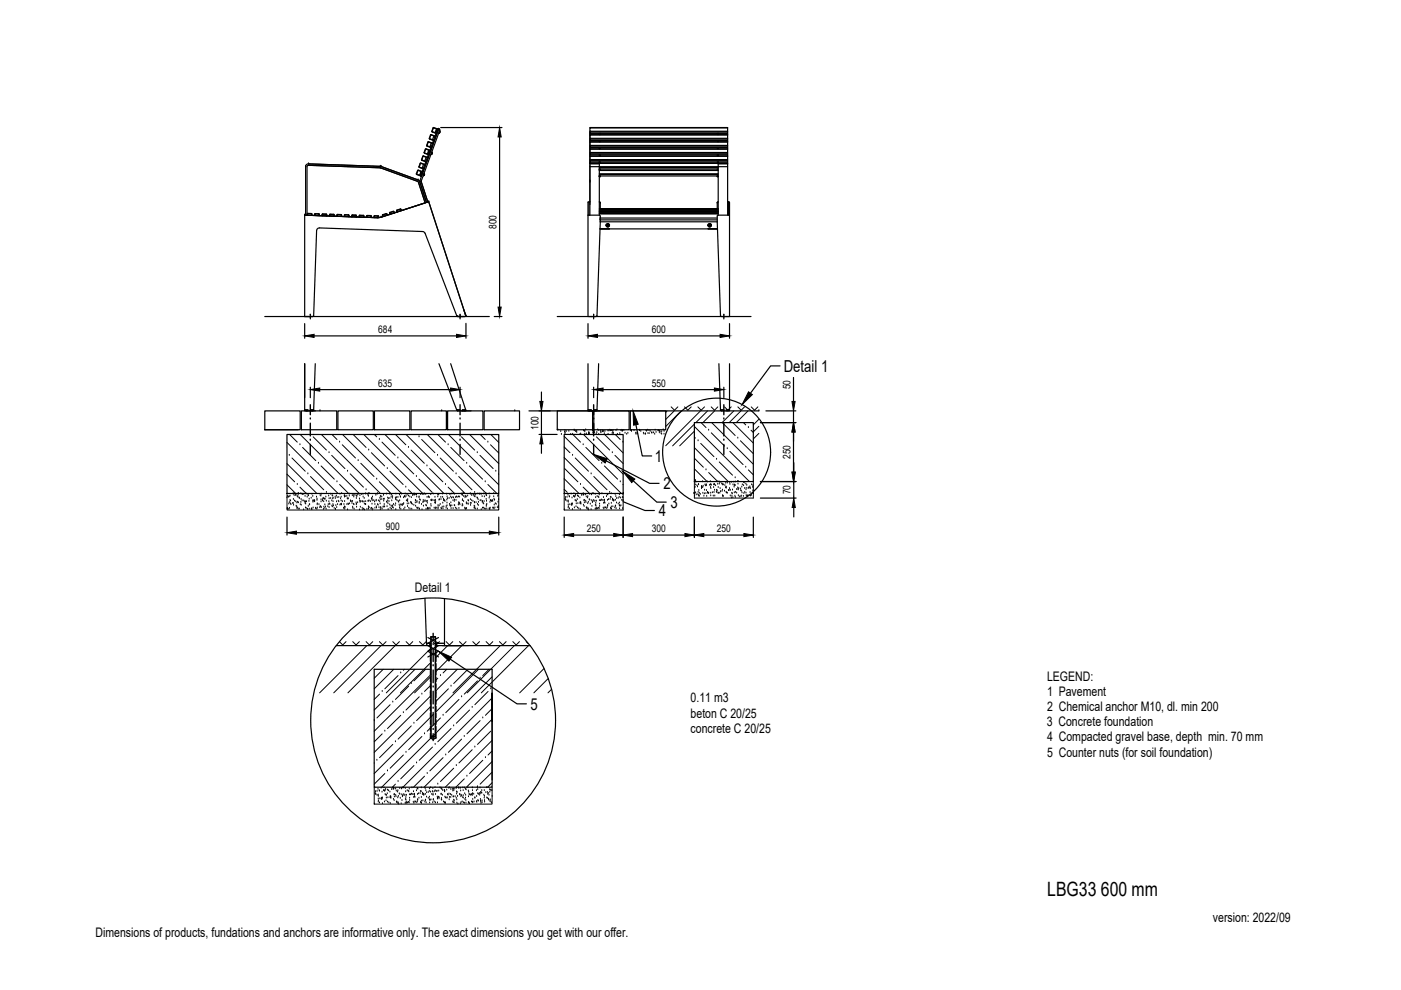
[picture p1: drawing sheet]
<svg xmlns="http://www.w3.org/2000/svg" width="297mm" height="210mm" viewBox="0 0 297 210" stroke-linecap="round" stroke-linejoin="round" font-family="sans-serif">
<!-- layer: 0 -->
<g fill="none" stroke="#000" stroke-width=".25">
<path d="M64.8 35.3v10.3h-.2M64.8 35.3h.1M65.4 34.7l-.4 .2-.2 .4M65.4 34.7h.1M65.4 34.7l15.2 .6M80.6 35.3h.2M80.6 35.3h.1M80.7 35.6l7.9 2.9 1.5 4.5M80.7 35.6l-15.5-.5-.1 10.5 .2-.4 .8 .1v.4M80.8 35.3h.1M80.8 35.3l7.8 2.9M88.6 38.2l.4 .3 1.4 4.4"/>
<path d="M88.6 38.2h.1M88.7 36.1l-.4 .8 .9 .4M88.7 36.1l.8 .3M88.9 35.4l.8 .3M89.1 34.6l-.3 .8 .9 .3M89.2 37.2v.1M89.2 36.9h.1M89.2 36.9l.1 .1M89.2 34.6h-.1M89.2 34.6l.8 .3M89.3 38.5h.1M89.3 38.5l1.4 4.3"/>
<path d="M89.3 36.7h.1M89.3 36.7l-.1 .2M89.4 34l.9 .2M89.5 36.4h-.2l-.3 .8h.2M89.5 36.4l-.9-.3-.3 .8 .9 .3M89.8 33.1l-.4 .8 .9 .3M89.8 33.1l.8 .3-.9-.3-.3 .7v.2M89.9 36.8h.1M89.9 37.2h.1M89.9 36.8l.1 .1M89.9 36.8l-.1 .5 .1-.1M90 32.4l.8 .3"/>
<path d="M90 36.9h.1M90 36.9l-.1 .3 .1-.3M90 34.9l-.8-.3-.3 .8M90 34.9h-.2l-.3 .7 .2 .1M90.2 31.7l-.2 .7M90.2 31.7l.9 .2M90.3 33.4l-.2 .7 .2 .1M90.7 30.1l-.2 .8 .9 .4-.8-.4M90.7 30.1l.2-.1 .8 .4M90.9 32.4h.1M90.9 32.2v.2M90.9 32.2h.1"/>
<path d="M91 32.2l-.1 .2M91 32.2h.1M91 32.2h-.1M91.1 31.9l-.9-.3-.3 .7 .1 .2 .8 .2M91.1 31.9l-.2-.1-.3 .8 .2 .1M91.3 28.6l.9 .3M91.3 28.7l-.2 .7 .8 .3M91.4 32.7v.1M91.5 32.3h.1M91.6 32.7l-.2 .1M91.6 32.7h.1M91.6 32.7v-.3v.3"/>
<path d="M91.6 32.3v.1M91.6 32.3l-.2 .5M91.6 32.4h.1M91.7 30.4l-.9-.3-.2 .8M91.7 30.4l-.3-.1-.2 .8M91.9 27.1l-.3 .8 .9 .3M91.9 27.1h.1M92 27.1l.8 .3M92.2 28.9l-.2-.1-.3 .8 .2 .1M92.2 28.9l-.8-.4-.1 .1-.3 .8 .9 .3M92.5 27.9h.1M92.6 27.7l-.1 .2"/>
<path d="M92.6 27.7h.1M92.6 27.6l-.1 .3M92.6 27.6l.1 .1M92.6 27.6v.1M92.8 27.4l-.3-.1-.2 .8 .2 .1M92.8 27.4l.2 .1-4 11.1M92.8 27.4l-3.6 9.9M92.8 27.4l-.8-.4-.2 .1-.2 .8 .9 .3M92.8 27.4h.2M92.8 27.4h.1M93 27.4h.1M93 27.4l-3.6 10-.2-.1"/>
<path d="M93 27.4l.2 .1M93 28.2v.1M93.2 27.5v.1M93.2 27.5h-.2l.2 .1M93.2 27.5h.1M93.2 27.7l-.2 .6M93.2 28.2h-.2M93.2 28.2h.1M93.2 28.2l.1-.3-.1 .3M93.2 27.7l.1 .2M93.2 27.6l-3.9 10.9M93.3 27.9h.1"/>
<path d="M93.4 27h13M105.9 29v36.1M125.1 38.6h.1M125.1 38.3h.1M125.1 34.7h2v.6h-2zM125.1 34.6h29.2zM125.1 27.1l29.2-.1v.8h-29.2v-.7h29.2M125.1 27.8v6.9M125.1 35v10.6M127.1 37.3h.1M127.1 37.3h25.2h-.2v.1M127.1 37.3h.2v.1"/>
<path d="M127.1 37.4h.1M127.1 28.3v.2M127.1 29.8v.2M127.1 31.3v.3M127.1 32.8v.3M127.1 34.3v.3M127.1 37.4h.2M127.1 37h25.2M127.1 36.8h25.2M127.1 36.1h25.2M127.1 35.8h25.2M127.1 35.5h25.2"/>
<path d="M127.3 37.4h.1M127.3 28.3v.2M127.3 29.8v.2M127.3 31.3v.3M127.3 32.8v.3M127.3 34.3v.3M127.3 35.8v.3M152.1 37.4h.1M152.1 28.3v.2M152.1 29.8v.2M152.1 31.3v.3M152.1 32.8v.3"/>
<path d="M152.1 34.3v.3M152.1 35.8v.3M152.1 37.4h.2M152.3 34.7h2v.6h-2zM152.3 28.3v.2M152.3 29.8v.2M152.3 31.3v.3M152.3 32.8v.3M152.3 34.3v.3M154.3 33.8v.5h-29.2v-.3h29.2M154.3 33.1v.7h-29.2v-.7h29.2M154.3 33.1h-29.2"/>
<path d="M154.3 32.3v.5h-29.2v-.3h29.2M154.3 31.6v.7h-29.2v-.7h29.2M154.3 31.6h-29.2M154.3 30.8v.5h-29.2v-.3h29.2M154.3 30v.8h-29.2v-.7h29.2M154.3 30l-29.2 .1M154.3 29.3v.5h-29.2v-.3h29.2M154.3 28.5v.8h-29.2v-.7h29.2M154.3 28.5l-29.2 .1M154.3 27.8v.5h-29.2v-.3h29.2M154.3 28.3v.2M154.3 29.8v.2"/>
<path d="M154.3 31.3v.3M154.3 32.8v.3M154.3 34.3v.3M154.3 34.6v.1M154.3 35.3v10.3M64.6 45.6h.1M64.6 45.6v21.5M64.8 45.6h-.1l15.4 .6M65.2 45.6l.1-.3h.7l.1 .4M66.8 45.7v-.3h.8v.3M66.8 45.3l-.1 .4M66.8 45.3l.9 .1v.3"/>
<path d="M68.3 45.7v-.3h.9l.1 .4M68.4 45.7v-.3h.8v.4M70 45.4l-.2 .4M70 45.4h.7M70.7 45.5l.1 .1M70.7 45.4l.2 .2M70.7 45.5h-.8v.3h.9v-.2M70.9 45.6v.2l.5 .1 .2-.4 .8 .1M72.3 45.6h.1M72.3 45.6l-.7-.1-.1 .4M72.4 45.6l-.1 .3M72.4 45.6v.3"/>
<path d="M73 45.9l.1-.4h.8l.1 .4M73.1 45.9v-.3h.8v.3M74.7 45.7v.3M74.7 45.6l-.1 .4M74.7 45.6h.8l.1 .4M75.5 45.7h.1M75.5 45.7h-.8M75.5 45.7v.3M76.1 46l.2-.4 .8 .1v.4M76.2 46v-.3h.8l.1 .4M77.8 46.1v-.3h.8v.3M79.4 45.9v.2l.7 .1"/>
<path d="M79.4 45.8v.1M79.4 45.7l-.1 .4h-.6l-.1-.4h-.8l-.1 .4M79.4 45.8l.8 .1M79.4 45.7l.8 .1 .1 .4 .1-.1M80.1 46.2h.1M80.2 45.9v.2h-.1M80.8 46l-.7 .1M80.8 46.1h.1M81.1 45.7l.1 .2-.4 .2M81.2 45.6l.7-.2 .1 .2-.8 .3zM83.4 44.9h.1M83.4 44.9l-.7 .3"/>
<path d="M83.5 44.9l.1 .3-.9 .2v-.2M85.1 44.7l-.2-.3-.7 .2v.3M85.1 44.6l-.2-.3-.8 .3 .1 .4-.6 .1-.2-.3-.8 .3 .1 .3-.6 .2-.2-.3-.8 .4M90.1 49.5l-.5-.4-21.8-.8a.6 .6 0 0 0-.7 .6l-.6 18M90.1 49.5l6.8 17.5 .1 .1M90.9 42.8l7.8 24.3M90.9 42.8h.1M90.9 42.8l-10.1 3.3M90.9 42.8l7.9 24.3M125.1 42.8l-.2 .1v2.7M125.1 42.8l-.4 .1v24.2M127.1 45.6l.2 .2v1.3l-.7 19.8"/>
<path d="M127.1 42.8l.2 .2M127.1 44.3h25.2h-25.2M127.1 44.8h25.2h-25.2M127.1 45.6h-2.4M127.1 45.6v-10.3h25.2v10.3M127.1 45.4h25.2M127.1 45.2h25.2M127.1 44.7h25.2M127.1 44.5h25.2M127.1 45h25.2M127.3 46.2h.1M127.3 46.5v.5h24.8"/>
<path d="M127.3 46.5h.1M127.3 46.6h.1M127.3 46.2h24.8M127.3 43v1.3M127.3 46.6h24.8M128.5 47.8a.35 .35 0 0 0 .4 .3 .35 .35 0 0 0 .3-.3M128.5 47.8h.1M128.7 47.8l.2 .1 .1-.1M128.7 47.8h.1M128.8 47.6l-.1 .2M128.8 47.6h.1M128.8 47.9h.1"/>
<path d="M128.9 47.6l.1 .2M128.9 47.6h.1M128.9 47.9h.1M129 47.8h.1M129.2 47.8h.1M129.2 48.5h-2h24.9h-2M150.1 47.8a.35 .35 0 0 0 .4 .3 .35 .35 0 0 0 .3-.3M150.1 47.8h.1M150.3 47.8l.2 .1 .1-.1M150.3 47.8h.1M150.4 47.6l-.1 .2M150.4 47.6h.1"/>
<path d="M150.4 47.9h.1M150.5 47.6l.1 .2M150.5 47.6h.1M150.5 47.9h.1M150.6 47.8h.1M150.8 47.8h.1M152.1 43v1.3M152.3 45.6l-.2 .2v1.3l.7 19.8M152.3 42.8l-.2 .2M152.3 45.6h2.4M154.3 42.8l.2 .1v2.7M154.3 42.8l.4 .1v24.2"/>
<path d="M56.1 67.1h47.6M64.6 68.6v3.1M65.3 67.1h.4M65.8 66.9h.1M65.8 67.3h.1M65.8 66.6v.2M65.8 67v.3M65.8 67.4v.2M66.5 66.9l-.2 .2h-1.5M66.6 71.2h30.2M66.8 77.1l-.3 9.8M93.1 77.1l3.8 9.9 .1 .1"/>
<path d="M95.6 77.1l3.2 10h-.4M97 67.1h.1M97.5 66.9h.1M97.5 67.3h.1M97.5 66.6v.2M97.5 67v.3M97.5 67.4v.2M97.6 67.1h.1M98.3 65.6l.4 1.3M98.7 66.8h.1M98.7 66.8l.1 .3M98.8 67.1h-1.8"/>
<path d="M98.8 67.1h.1M98.8 68.6v3.1M104.8 67.1h1.6M118.1 67.1h41.1M124.7 77.1v10h.3M124.7 68.6v3.1M125.4 67.1h.4M125.9 66.9h.1M125.9 67.3h.1M125.9 66.6v.2M125.9 67v.3M125.9 67.4v.2"/>
<path d="M126.6 66.9l-.2 .2M126.7 71.2h26M126.9 77.1l-.3 9.8-.2 .2M152.4 77.1l.4 9.8 .2 .2M152.8 66.9l.2 .2M153.5 66.9h.1M153.5 67.3h.1M153.5 66.6v.2M153.5 67v.3M153.5 67.4v.2M153.5 67.1h.4M154.7 77.1v10h-.4"/>
<path d="M154.7 68.6v3.1M165.4 77.6h-2l-4.3 5.8M56.1 87.1h7.5v4h-7.5zM56.1 91.1h7.1M60.8 92.1h44.9v12.5h-44.8zM63.9 87.1h7.5v4h-7.5zM64.6 84.3v-7.2v10h.3M64.6 86.9h.7M64.9 87.1h2M65.8 86.9h.7M65.8 82.1v2.2M66.5 86.9l-.2 .2"/>
<path d="M67.8 82.6h27.7M67.8 87.1h.1M71.6 87.1h7.5v4h-7.5zM79.4 87.1h7.5v4h-7.5zM87.2 87.1h7.4v4h-7.4zM93.6 87.1h.1M94.9 87.1h7.5v4h-7.5zM96.8 86.9h.7M97 87.1h.1M97 87.1h.6M97.5 82.1v2.2M97.8 87.1h2.1"/>
<path d="M98 86.9h.7M102.6 87.1h7.5v4h-7.5zM109.1 87.1h.1M112.1 87.1h48.8M114.3 92.1h3.8M114.8 83.1v2M114.8 87.1v5M114.8 94.1v2M118.1 87.1h7.5v4h-7.5zM119.6 92.1h12.5v12.5h-12.5zM124.7 86.9h.7M125.4 87.1h.4"/>
<path d="M125.9 82.1v2.2M125.9 86.9h.7M125.9 87.1h7.5v4h-7.5zM127.9 82.6h23.6M128.5 97.7l9.2 4.8h2M133.6 87.1h7.5v4h-7.5zM134.8 90.1l1.4 6.6h2M147.2 89.6h12.5v12.5h-12.5zM152.8 86.9h.7M153.5 82.1v2.2M154 86.9h.7M160.9 87.1h.1"/>
<path d="M161.2 89.6h7.5M162.4 87.1h6.3M168.2 80v5.1M168.2 87.1v2.5M168.2 91.6v8.5M168.3 98.1v2M60.9 109.6v3.8M62.9 112.9h40.8M63.2 104.6h.1M98.2 104.6h.1M105.7 109.6v3.8M119.6 109.6v4.3"/>
<path d="M121.6 113.4h8.5M132.1 106.4l4.6 1.8h2M132.1 109.6v4.3M132.2 104.6h.1M134.1 113.4h11.1M134.3 101.9l5 4.6h2M147.2 104.6h.1M147.2 109.6v4.3M149.2 113.4h8.5M159.7 104.6h.1M159.7 109.6v4.3M161.2 102.1h7.6"/>
<path d="M161.2 105.6h7.6M168.3 102.1v3.5M168.3 107.6v2M71.3 136.9h20M90.1 126.9l.3 9.6 .4 .4M90.4 136.4h.9M90.7 136.9l2.3 1.2-2.3 1.2M90.7 135.2l2.3 1.2M91.1 136.4v.5M91.2 136.9v.5M91.2 137.9v.9M91.2 139.3v.9"/>
<path d="M91.3 136.9h.1M91.3 135.1h1M91.3 135.1v21M92.3 136.9h.1M92.3 135.1v21M92.3 136.9h20.1M92.3 136.4h1.9M92.4 136.9v.5M92.4 137.9v.9M92.4 139.3v.9M92.5 136.4v.5M93 136.9l-2.3 1.2 2.3 1.2"/>
<path d="M93 135.2l-2.3 1.2M94.2 126.9v10M95.5 139.8l14.1 9.4h2M91.2 156.5l.6 .3 .6-.3M91.2 140.7v1M91.2 142.1v1M91.2 143.6v.9M91.2 145v.9M91.2 146.4v1.5M91.2 148.3v1M91.2 149.8v.9M91.2 151.2v.9"/>
<path d="M91.2 152.6v1M91.2 154.1v.9M91.2 155.5v1M91.2 156.5h1.2M91.3 156.1h1M91.3 141.9h-12v25h25v-25h-12M92.4 140.7v1M92.4 142.1v1M92.4 143.6v.9M92.4 145v.9M92.4 146.4v1.5M92.4 148.3v1"/>
<path d="M92.4 149.8v.9M92.4 151.2v.9M92.4 152.6v1M92.4 154.1v.9M92.4 155.5v1M104.3 153v-6v18.4"/>
<circle cx="128.9" cy="47.8" r=".16"/>
<circle cx="128.9" cy="47.8" r=".15"/>
<circle cx="128.9" cy="47.8" r=".35"/>
<circle cx="150.5" cy="47.8" r=".16"/>
<circle cx="150.5" cy="47.8" r=".15"/>
<circle cx="150.5" cy="47.8" r=".35"/>
<circle cx="151.9" cy="95.9" r="11.4"/>
<circle cx="91.8" cy="152.7" r="26"/>
</g>
<!-- layer: SRAFY -->
<g fill="none" stroke="#000" stroke-width=".21">
<path d="M60.8 98.3l6.4 6.3M60.8 93.8l10.9 10.8M61.3 96.5h.1M61.4 92.1l1.6 1.6M61.9 97.1l2.8 2.8M63.6 94.3h.1M63.6 92.1l12.6 12.5M64.2 94.9l2.8 2.8M66.4 92.6l2.8 2.8M67.5 98.2h.1M68.1 98.8l2.8 2.8M68.1 92.1l12.6 12.5"/>
<path d="M69.8 96h.1M70.3 96.5l2.8 2.8M70.4 92.1l1 1.1M72 93.7h.1M72.6 94.3l2.8 2.8M72.6 92.1l12.5 12.5M73.7 99.9h.1M74.9 92.1l2.7 2.8M75.9 97.7h.1M76.5 98.2l2.8 2.8M77.1 92.1l12.5 12.5M78.2 95.4h.1"/>
<path d="M78.7 96l2.9 2.8M79.4 92.1l.5 .5M80.4 93.2h.1M81 93.7l2.8 2.8M81.6 92.1l12.5 12.5M82.1 99.3h.1M82.7 99.9l2.8 2.8M83.9 92.1l2.1 2.2M84.4 97.1h.1M84.9 97.7l2.8 2.8M86.1 92.1l12.5 12.5M86.6 94.9h.1"/>
<path d="M87.2 95.4l2.8 2.8M88.8 92.6h.1M89.4 93.2l2.8 2.8M90.5 98.8h.1M90.6 92.1l12.5 12.5M91.1 99.3l2.8 2.9M92.8 96.5h.1M92.8 92.1l1.7 1.6M93.3 97.1l2.8 2.8M95 94.3h.1M95.1 92.1l10.6 10.7M95.6 94.9l2.8 2.8"/>
<path d="M97.8 92.6l2.8 2.8M99 98.2h.1M99.5 98.8l2.8 2.8M99.6 92.1l6.1 6.2M101.2 96h.1M101.8 96.5l2.8 2.8M101.8 92.1l1.1 1.1M103.4 93.7h.1M104 94.3l1.7 1.7M104.1 92.1l1.6 1.7M105.1 99.9h.1M118.3 91.1h.1"/>
<path d="M118.9 91.5h.1M119 92.1h.1M119.6 97l7.6 7.6M119.6 92.5l12.1 12.1M119.6 94.8l1.2 1.2M119.7 91.6h.1M119.7 99.3l2.8 2.9M119.8 92.1h.1M119.8 91.3h.1M119.8 91.7h.1M120 91.5h.1M120.6 91.4h.1"/>
<path d="M121 92.1h.1M121.4 96.5h.1M121.4 92.1h.1M121.5 92.1l1.6 1.6M121.7 91.2h.1M121.8 91.3h.1M122 97.1l2.8 2.8M122 91.5h.1M122.3 91.4h.1M122.3 91.7h.1M123 92.1h.1M123.1 92h.1"/>
<path d="M123.6 94.3h.1M123.7 92.1l8.4 8.4M123.7 91.3h.1M123.9 91.4h.1M124 92h.1M124 91.5h.1M124.2 91.1h.1M124.2 94.9l2.8 2.8M124.3 92h.1M124.8 92h.1M124.8 91.7h.1M124.8 91.9h.1"/>
<path d="M124.9 91.8h.1M125 92.1h.1M125.6 91.4h.1M125.7 91.8h.1M125.7 91.3h.1M126 91.5h.1M126 91.8h.1M126.4 92h.1M126.5 92.6l2.8 2.8M126.5 91.7h.1M126.7 91.2h.1M126.8 91.3h.1"/>
<path d="M126.9 92.1h.1M127.3 91.3h.1M127.4 91.6h.1M127.4 91.8h.1M127.6 98.2h.1M127.7 91.3h.1M127.7 91.5h.1M128 91.5h.1M128.1 91.9h.1M128.1 98.8l2.8 2.8M128.2 92.1l3.9 3.9M128.3 91.5h.1"/>
<path d="M128.9 91.4h.1M128.9 92.1h.1M129.1 91.4h.1M129.3 91.2h.1M129.4 91.3h.1M129.7 91.3h.1M129.8 91.9h.1M129.8 96h.1M129.9 91.5h.1M129.9 91.8h.1M130 91.3h.1M130.1 91.9h.1"/>
<path d="M130.4 96.5l1.7 1.8M130.5 92.1l1 1.1M130.6 91.3h.1M130.8 91.1h.1M130.9 92.1h.1M131.4 91.9h.1M131.6 91.3h.1M131.8 91.2h.1M131.9 91.5h.1M132 91.3h.1M132.1 93.7h.1M132.3 91.3h.1"/>
<path d="M132.5 91.8h.1M132.9 92.1h.1M133.1 91.9h.1M133.6 91.3h.1M133.9 91.3h.1M133.9 91.5h.1M134.4 91.3h.1M134.8 91.8h.1M134.8 92.1h.1M135.1 91.9h.1M135.2 92h.1M135.6 91.2h.1"/>
<path d="M135.6 91.3h.1M135.9 91.5h.1M136.4 91.9h.1M136.5 92h.1M136.8 92.1h.1M136.9 92h.1M137 91.3h.1M137.1 91.4h.1M137.3 91.2h.1M137.4 91.9h.1M137.6 91.3h.1M137.6 91.9h.1"/>
<path d="M137.8 91.5h.1M138.1 91.8h.1M138.2 91.8h.1M138.6 91.8h.1M138.8 92.1h.1M138.9 91.2h.1M139.1 91.7h.1M139.5 91.3h.1M139.5 91.4h.1M139.8 91.8h.1M139.8 91.5h.1M140 91.6h.1"/>
<path d="M140.2 92h.1M140.3 91.5h.1M140.3 92.1h.1M140.6 91.1h.1M140.8 92.1h.1M140.8 91.5h.1M141.4 87.2l-.3 .2M142.3 86.3l.7 .7 .7-.7M142.9 87.2l-1.8 1.7M144.4 87.2l-3.3 3.2M145.1 86.3l.7 .7 .7-.7M147.2 89.9l-4.6 4.6"/>
<path d="M147.2 99.4l2.7 2.7M147.2 94.9l7.2 7.2M147.2 90.4l11.7 11.7M147.2 97.2l1.9 1.9M147.2 92.7l.2 .2M147.2 91.4l-3.1 3.1M148 86.3l.7 .7 .7-.7M148 93.5h.1M148.5 87.1l-7.4 7.4M148.6 94l2.8 2.8M148.6 89.6l1.1 1M149.7 99.6h.1"/>
<path d="M150 87.1l-2.5 2.5M150.2 91.2h.1M150.8 86.3l.7 .7 .7-.7M150.8 91.8l2.8 2.8M150.9 89.6l8.8 8.8M151.5 87.1l-2.5 2.5M151.9 97.4h.1M152.5 97.9l2.8 2.8M153.6 86.3l.7 .7 .7-.7M154.2 95.1h.1M154.7 95.7l2.9 2.8M155.4 89.6l4.3 4.3"/>
<path d="M155.6 87.1l-2.5 2.5 2.8 2.7M156.4 92.9h.1M156.4 86.3l.7 .7 .8-.7M157 93.5l2.7 2.7M157.1 87.1l-2.5 2.5M157.6 89.6l.5 .5M158.1 99.1h.1M158.6 87.1l-2.5 2.5M158.7 90.6h.1M158.7 99.6l1 1.1M159.2 91.2l.5 .5M159.3 86.3l.7 .7 .7-.7"/>
<path d="M160.9 90.4l-1.2 1.2M160.9 88.9l-1.2 1.2M160.9 91.9l-1.2 1.2M60.8 102.8l1.9 1.8M60.8 100.5l1.7 1.7M60.9 105.6h.1M60.9 104.6v3.5h44.8v-3.5M60.9 107.9h.1M61 107.8h.1M61 105.3h.1M61 108h.1M61.2 105.4h.1"/>
<path d="M61.2 106.9h.1M61.2 108h.1M61.3 105.3h.1M61.3 106.5h.1M61.4 107.8h.1M61.5 106.1h.1M61.5 105.2h.1M61.6 106.8h.1M61.6 106.2h.1M61.7 107h.1M62.1 106.8h.1M62.2 106.7h.1"/>
<path d="M62.2 104.7h.1M62.2 104.8h.1M62.2 105.9h.1M62.2 107.1h.1M62.4 105.1h.1M62.4 106.2h.1M62.7 105h.1M62.7 106.4h.1M62.8 105h.1M62.8 107.3h.1M62.9 107.4h.1M62.9 106.6h.1"/>
<path d="M62.9 107.8h.1M63 105.3h.1M63 102.7h.1M63.1 106.5h.1M63.1 107.7h.1M63.1 105.4h.1M63.2 105h.1M63.2 108h.1M63.3 106.6h.1M63.4 105.6h.1M63.5 107.9h.1M63.5 105.7h.1"/>
<path d="M63.6 103.3l1.3 1.3M63.7 107h.1M63.8 104.7h.1M63.8 106.5h.1M63.8 105.9h.1M63.9 107.1h.1M64.1 106.2h.1M64.1 104.9h.1M64.2 104.8h.1M64.4 108.1h.1M64.4 104.8h.1M64.4 106.2h.1"/>
<path d="M64.7 106.4h.1M64.7 105.2h.1M64.7 106.8h.1M64.7 106.5h.1M64.8 107.7h.1M64.8 106.9h.1M64.9 104.7h.1M64.9 107.8h.1M65 106.4h.1M65.1 105.4h.1M65.2 108h.1M65.3 100.5h.1"/>
<path d="M65.3 105h.1M65.4 107.4h.1M65.4 105.1h.1M65.5 106.3h.1M65.5 105.8h.1M65.6 107.9h.1M65.6 107.1h.1M65.6 107h.1M65.8 101l2.8 2.8M66 105.6h.1M66 108h.1M66.1 107.9h.1"/>
<path d="M66.1 108.1h.1M66.1 104.8h.1M66.3 105.2h.1M66.4 106.5h.1M66.4 106.2h.1M66.4 107.7h.1M66.6 106.2h.1M66.7 106.4h.1M66.7 106.1h.1M66.7 106.3h.1M66.9 107.8h.1M67.1 105.4h.1"/>
<path d="M67.2 108h.1M67.2 105.8h.1M67.2 106.1h.1M67.2 107h.1M67.3 107.7h.1M67.3 106.8h.1M67.6 107h.1M67.8 107.6h.1M67.9 105.1h.1M67.9 107.4h.1M68 107.5h.1M68 105.2h.1"/>
<path d="M68.1 106.4h.1M68.1 106h.1M68.1 107.6h.1M68.1 104.8h.1M68.4 106.2h.1M68.4 105.9h.1M68.5 105.6h.1M68.6 108h.1M68.6 106.4h.1M68.6 105.8h.1M68.7 107.5h.1M68.8 105.8h.1"/>
<path d="M68.9 107h.1M68.9 107.8h.1M68.9 105.9h.1M69 107.5h.1M69.1 105.4h.1M69.1 108h.1M69.2 106.3h.1M69.2 104.4h.1M69.5 107.4h.1M69.6 107h.1M69.7 105.2h.1M69.7 106.4h.1"/>
<path d="M69.8 107.6h.1M69.8 105.7h.1M69.8 106.8h.1M69.9 106.9h.1M70.1 104.8h.1M70.1 105.7h.1M70.3 106.2h.1M70.4 107.3h.1M70.4 105.1h.1M70.5 107.5h.1M70.5 105.2h.1M70.5 105.8h.1"/>
<path d="M70.6 107h.1M70.6 106.4h.1M70.6 105.6h.1M70.7 107.3h.1M70.9 107.8h.1M71.1 105.4h.1M71.1 105.7h.1M71.1 108h.1M71.2 107.2h.1M71.3 105.2h.1M71.3 106.4h.1M71.4 107.6h.1"/>
<path d="M71.4 102.2h.1M71.5 105.5h.1M71.6 107h.1M71.7 106.3h.1M71.8 105.5h.1M71.8 106.4h.1M72 102.7l1.9 1.9M72.1 107.1h.1M72.1 104.8h.1M72.2 105.7h.1M72.2 107h.1M72.3 106.2h.1"/>
<path d="M72.3 105.4h.1M72.4 106.9h.1M72.4 107h.1M72.4 104.6h.1M72.6 106.4h.1M72.8 107.8h.1M72.9 107h.1M73 105.1h.1M73 107.5h.1M73 105.4h.1M73.1 106.3h.1M73.1 108h.1"/>
<path d="M73.1 107.6h.1M73.2 105.3h.1M73.5 105.2h.1M73.6 107h.1M73.6 105.7h.1M73.7 108.1h.1M73.7 105.8h.1M73.8 106.9h.1M73.8 105.7h.1M73.9 107h.1M74 105.2h.1M74 104.8h.1"/>
<path d="M74.1 106.8h.1M74.2 100.5l2.9 2.8M74.3 106.2h.1M74.3 106.3h.1M74.6 106.4h.1M74.6 106.7h.1M74.7 105.1h.1M74.7 106.3h.1M74.8 107.5h.1M74.8 107.8h.1M74.9 105.1h.1M74.9 106.9h.1"/>
<path d="M75 105.4h.1M75 107h.1M75.1 108h.1M75.2 105h.1M75.5 106.6h.1M75.5 107h.1M75.5 105.2h.1M75.6 105.7h.1M75.6 106.9h.1M75.6 107.5h.1M75.7 105.3h.1M75.8 105h.1"/>
<path d="M75.8 106.6h.1M76 104.8h.1M76.2 105.8h.1M76.2 108.1h.1M76.3 106.2h.1M76.3 105.1h.1M76.3 106.5h.1M76.4 106.3h.1M76.4 107.5h.1M76.5 106.4h.1M76.6 104.8h.1M76.8 107.8h.1"/>
<path d="M76.8 106.4h.1M76.9 108.1h.1M76.9 104.8h.1M77 106.5h.1M77 105.4h.1M77.1 108h.1M77.2 106.4h.1M77.2 105.7h.1M77.3 106.9h.1M77.3 108.1h.1M77.5 104.7h.1M77.5 107h.1"/>
<path d="M77.5 106.4h.1M77.6 104.7h.1M77.6 103.8h.1M77.8 108h.1M78 104.8h.1M78 105h.1M78 106.3h.1M78.1 106.3h.1M78.1 107.5h.1M78.1 105.2h.1M78.1 107.9h.1M78.1 107.6h.1"/>
<path d="M78.2 104.4l.2 .2M78.2 106.2h.1M78.3 107.7h.1M78.5 106.4h.1M78.6 107.9h.1M78.7 105.8h.1M78.8 107.8h.1M78.8 105.7h.1M78.9 105.9h.1M78.9 106.9h.1M78.9 108.1h.1M78.9 106.2h.1"/>
<path d="M79 105.4h.1M79 107.9h.1M79.2 106.1h.1M79.4 106.4h.1M79.5 107h.1M79.5 107.8h.1M79.7 105h.1M79.7 106.2h.1M79.8 106.1h.1M79.8 107.5h.1M79.8 107.7h.1M79.9 101.6h.1"/>
<path d="M80 104.8h.1M80 104.7h.1M80 107h.1M80.2 107.1h.1M80.2 106.2h.1M80.3 107.6h.1M80.4 102.2l2.5 2.4M80.5 106.4h.1M80.5 105.6h.1M80.6 106.8h.1M80.6 106h.1M80.6 108.1h.1"/>
<path d="M80.7 105.2h.1M80.7 107.6h.1M80.7 107.8h.1M80.8 105.4h.1M80.9 105.9h.1M80.9 105.4h.1M81 107.9h.1M81.2 107.5h.1M81.3 105h.1M81.3 105.9h.1M81.4 106.2h.1M81.4 107.5h.1"/>
<path d="M81.5 107h.1M81.5 105.8h.1M81.5 107.5h.1M82 106.4h.1M82 104.8h.1M82.1 107.4h.1M82.1 106.5h.1M82.2 105.6h.1M82.2 106.2h.1M82.3 106.8h.1M82.3 108h.1M82.3 105.7h.1"/>
<path d="M82.5 106.3h.1M82.6 104.7h.1M82.6 107.1h.1M82.7 105.7h.1M82.7 104.8h.1M82.7 107.8h.1M82.9 107.3h.1M82.9 105.4h.1M83 107.9h.1M83 105h.1M83.1 106.2h.1M83.1 107.4h.1"/>
<path d="M83.2 105.6h.1M83.2 105.3h.1M83.2 107.3h.1M83.3 107.6h.1M83.4 107.7h.1M83.4 107h.1M83.8 107.2h.1M83.8 105.6h.1M83.9 105.9h.1M83.9 106.8h.1M83.9 108h.1M83.9 104.8h.1"/>
<path d="M84 106h.1M84 105.5h.1M84.2 106.2h.1M84.4 105.5h.1M84.5 106.3h.1M84.5 106.5h.1M84.6 107.1h.1M84.7 104.9h.1M84.7 107.8h.1M84.7 106.2h.1M84.8 107.4h.1M84.9 105.4h.1"/>
<path d="M85 107h.1M85 107.9h.1M85.1 104.7h.1M85.2 107.1h.1M85.3 107.2h.1M85.4 107h.1M85.5 107h.1M85.6 105.5h.1M85.6 106.8h.1M85.6 108h.1M85.8 105.3h.1M85.8 107.7h.1"/>
<path d="M85.9 105.4h.1M85.9 104.7h.1M86 103.3h.1M86.1 105.2h.1M86.2 106.2h.1M86.3 104.9h.1M86.3 106.9h.1M86.4 106.2h.1M86.4 107.4h.1M86.4 106.3h.1M86.4 105.9h.1M86.6 105.2h.1"/>
<path d="M86.6 103.8l.8 .8M86.7 106.8h.1M86.7 107.8h.1M86.9 105.4h.1M86.9 107.9h.1M87.1 106.5h.1M87.2 106.7h.1M87.2 106.6h.1M87.2 105.5h.1M87.3 106.7h.1M87.3 108h.1M87.4 107h.1"/>
<path d="M87.5 105.1h.1M87.7 104.8h.1M87.7 107.1h.1M87.8 105h.1M87.8 104.9h.1M87.9 104.7h.1M88 104.9h.1M88 106.6h.1M88.1 106.1h.1M88.1 107.3h.1M88.1 106.2h.1M88.3 101h.1"/>
<path d="M88.3 104.9h.1M88.4 105.4h.1M88.4 106.6h.1M88.4 107.7h.1M88.4 106.3h.1M88.5 107.8h.1M88.7 107.8h.1M88.8 105.5h.1M88.8 101.6l2.8 2.8M88.9 105.4h.1M88.9 106.7h.1M88.9 106.5h.1"/>
<path d="M88.9 108h.1M88.9 107.9h.1M89 106h.1M89.1 106.1h.1M89.2 104.8h.1M89.4 106.9h.1M89.5 108.1h.1M89.5 104.8h.1M89.7 106.6h.1M89.7 104.9h.1M89.7 106.1h.1M89.8 106.4h.1"/>
<path d="M89.8 107.3h.1M89.9 104.7h.1M90 104.7h.1M90.1 106.4h.1M90.1 106.2h.1M90.3 104.8h.1M90.3 107.1h.1M90.3 108h.1M90.4 106.3h.1M90.4 107.3h.1M90.5 105.5h.1M90.6 106.7h.1"/>
<path d="M90.6 106.3h.1M90.6 107.9h.1M90.6 107.8h.1M90.7 107.9h.1M90.8 105.4h.1M90.9 107.9h.1M90.9 105.4h.1M91 107.8h.1M91 105.5h.1M91.2 107.9h.1M91.3 104.9h.1M91.4 106.9h.1"/>
<path d="M91.4 106.1h.1M91.4 107.3h.1M91.5 106.2h.1M91.6 106h.1M91.8 106.1h.1M91.8 104.7h.1M92.1 107.7h.1M92.1 106.2h.1M92.2 106.6h.1M92.2 105.4h.1M92.3 106.7h.1M92.3 107.9h.1"/>
<path d="M92.3 106.1h.1M92.4 106.3h.1M92.4 107.7h.1M92.6 107.8h.1M92.8 104.8h.1M92.8 105.4h.1M92.9 107.2h.1M92.9 107.9h.1M92.9 107.6h.1M92.9 104.9h.1M93 104.8h.1M93.1 106h.1"/>
<path d="M93.1 107.3h.1M93.2 106h.1M93.3 106.9h.1M93.5 105.5h.1M93.5 105.9h.1M93.5 107.8h.1M93.6 107.9h.1M93.8 107.5h.1M93.8 104.7h.1M93.8 105.4h.1M93.9 106.7h.1M93.9 107.9h.1"/>
<path d="M94 105.8h.1M94.1 106.2h.1M94.1 107.5h.1M94.1 106h.1M94.2 106.1h.1M94.3 106.3h.1M94.5 102.7h.1M94.6 107.7h.1M94.6 107.4h.1M94.7 104.8h.1M94.7 106h.1M94.8 107.2h.1"/>
<path d="M94.8 106.7h.1M94.8 105.4h.1M94.9 107.9h.1M94.9 105.7h.1M95 103.3l1.4 1.3M95.2 105.7h.1M95.3 106.9h.1M95.4 104.9h.1M95.4 107.2h.1M95.5 107.3h.1M95.6 105.4h.1M95.6 106.6h.1"/>
<path d="M95.6 107.8h.1M95.7 105.6h.1M95.8 107.2h.1M95.8 104.7h.1M96 105.5h.1M96.1 106.2h.1M96.1 107.8h.1M96.1 105.6h.1M96.3 104.8h.1M96.3 107.2h.1M96.3 106.3h.1M96.4 106h.1"/>
<path d="M96.4 107.2h.1M96.6 107.7h.1M96.6 105.5h.1M96.7 106.1h.1M96.7 100.5h.1M96.8 105.4h.1M96.8 107.9h.1M96.9 105.5h.1M97.2 107.1h.1M97.2 105.4h.1M97.3 106.6h.1M97.3 101l2.8 2.8"/>
<path d="M97.3 106.9h.1M97.3 107.8h.1M97.3 106.7h.1M97.4 105.4h.1M97.4 106.8h.1M97.5 107h.1M97.8 104.7h.1M97.9 104.9h.1M98 107.3h.1M98 107h.1M98 104.7h.1M98 106.1h.1"/>
<path d="M98 105h.1M98.1 106h.1M98.1 107.2h.1M98.3 106.3h.1M98.3 105.3h.1M98.5 107.7h.1M98.6 105.5h.1M98.6 107.9h.1M98.6 105.2h.1M98.7 108h.1M98.7 105.3h.1M98.8 107.9h.1"/>
<path d="M98.8 105.4h.1M98.9 106.6h.1M98.9 106.8h.1M98.9 107.8h.1M99.2 105.2h.1M99.2 106.8h.1M99.2 106.1h.1M99.3 106.9h.1M99.3 106.2h.1M99.7 104.7h.1M99.7 105.9h.1M99.7 106.7h.1"/>
<path d="M99.8 104.7h.1M99.8 107.2h.1M99.9 106.7h.1M100 105.1h.1M100 106.1h.1M100.3 106.3h.1M100.3 105h.1M100.5 105h.1M100.5 107.7h.1M100.5 107.3h.1M100.6 105.3h.1M100.6 106.5h.1"/>
<path d="M100.6 106.6h.1M100.6 104.4h.1M100.6 107.8h.1M100.6 107.4h.1M100.7 105.3h.1M100.8 107.9h.1M100.9 104.9h.1M100.9 106.6h.1M101.1 105.6h.1M101.2 107.9h.1M101.2 106.9h.1M101.2 105.7h.1"/>
<path d="M101.3 104.7h.1M101.4 105.9h.1M101.4 107.2h.1M101.4 106.5h.1M101.7 104.8h.1M101.7 104.7h.1M101.8 106.2h.1M102 106.1h.1M102 108.1h.1M102.1 104.8h.1M102.2 105.3h.1M102.3 106.5h.1"/>
<path d="M102.3 106.3h.1M102.3 107.7h.1M102.3 106.4h.1M102.4 106.7h.1M102.5 107.7h.1M102.5 106.9h.1M102.6 104.7h.1M102.6 106.3h.1M102.7 105.3h.1M102.8 107.9h.1M102.9 102.2h.1M102.9 108h.1"/>
<path d="M103 104.7h.1M103 105h.1M103.1 105.9h.1M103.1 107.4h.1M103.1 107.1h.1M103.2 106.3h.1M103.2 105.1h.1M103.2 107.9h.1M103.2 106.9h.1M103.4 102.7l2 1.9M103.7 104.7h.1M103.7 105.6h.1"/>
<path d="M103.7 107.8h.1M103.7 107.9h.1M103.8 105.3h.1M103.9 108h.1M103.9 106.5h.1M103.9 107.7h.1M104 106.1h.1M104 106.2h.1M104.2 106.3h.1M104.3 106.1h.1M104.3 106.2h.1M104.5 106.3h.1"/>
<path d="M104.5 107.7h.1M104.6 107.7h.1M104.7 105.3h.1M104.7 104.6h.1M104.7 105.9h.1M104.7 107.9h.1M104.8 107.1h.1M104.9 106.1h.1M104.9 107.7h.1M105 106.8h.1M105.2 106.9h.1M105.4 107.6h.1"/>
<path d="M105.6 105.2h.1M105.6 106.5h.1M105.6 105.1h.1M105.6 107.7h.1M105.6 107.4h.1M105.7 100.5h.1M105.7 104.7h.1M105.7 105.9h.1M119.6 104.6v3.5h12.5v-3.5M119.6 101.5l3.2 3.1M119.6 103.7l.7 .7M119.7 108.1h.1"/>
<path d="M119.7 104.7h.1M119.8 105.9h.1M119.9 105.5h.1M119.9 106h.1M120 106.1h.1M120.2 105.4h.1M120.2 106.3h.1M120.4 105h.1M120.5 106.2h.1M120.5 107.7h.1M120.5 107.1h.1M120.5 106.5h.1"/>
<path d="M120.5 107.4h.1M120.7 105.3h.1M120.7 107.9h.1M120.7 105.4h.1M120.8 107h.1M121.1 104.7h.1M121.1 107.1h.1M121.2 106.9h.1M121.2 107.2h.1M121.3 105.6h.1M121.3 106.8h.1M121.3 106.9h.1"/>
<path d="M121.4 108h.1M121.6 105.3h.1M121.7 104.7h.1M121.7 105.3h.1M121.8 107.7h.1M121.8 105.4h.1M121.9 105.2h.1M121.9 106.1h.1M122 105h.1M122.1 106.2h.1M122.1 107.4h.1M122.2 106.8h.1"/>
<path d="M122.2 106.3h.1M122.4 105.9h.1M122.4 105.1h.1M122.4 107.7h.1M122.5 106.8h.1M122.6 105.3h.1M122.7 107.9h.1M122.9 105.6h.1M123 106.8h.1M123 106.5h.1M123 108h.1M123 106.7h.1"/>
<path d="M123.1 102.7h.1M123.1 106.6h.1M123.2 106.9h.1M123.3 105h.1M123.6 104.8h.1M123.6 105h.1M123.6 103.3l1.4 1.3M123.7 104.7h.1M123.7 107.1h.1M123.7 104.9h.1M123.8 104.9h.1M123.8 106.2h.1"/>
<path d="M123.8 107.4h.1M123.9 106.6h.1M123.9 106.1h.1M124.2 104.9h.1M124.2 106.3h.1M124.2 106.6h.1M124.3 105.4h.1M124.3 107.7h.1M124.4 107.7h.1M124.4 107.8h.1M124.6 105.6h.1M124.6 106.8h.1"/>
<path d="M124.6 105.3h.1M124.6 108h.1M124.7 107.9h.1M124.7 106.5h.1M124.8 108.1h.1M124.9 105.9h.1M125 104.8h.1M125 106h.1M125.1 106.9h.1M125.3 108.1h.1M125.3 100.5h.1M125.3 104.8h.1"/>
<path d="M125.4 104.9h.1M125.5 106.1h.1M125.5 107.4h.1M125.6 106.4h.1M125.6 106.6h.1M125.6 104.7h.1M125.9 104.7h.1M125.9 106.1h.1M125.9 101l2.8 2.8M125.9 106.3h.1M126.2 106.3h.1M126.2 107.9h.1"/>
<path d="M126.2 104.8h.1M126.2 107.1h.1M126.3 105.5h.1M126.3 106.7h.1M126.4 107.2h.1M126.4 108h.1M126.4 107.7h.1M126.4 106.3h.1M126.5 107.9h.1M126.6 105.3h.1M126.7 107.9h.1M126.8 105.4h.1"/>
<path d="M126.9 107.8h.1M127 105.5h.1M127 107.8h.1M127 104.9h.1M127.1 106.1h.1M127.1 106.9h.1M127.1 107.4h.1M127.3 106.2h.1M127.5 106h.1M127.6 104.7h.1M127.6 106.1h.1M127.9 106.1h.1"/>
<path d="M127.9 107.7h.1M127.9 105.5h.1M128 106.7h.1M128 107.9h.1M128.1 106.3h.1M128.1 106.6h.1M128.2 106h.1M128.2 107.7h.1M128.3 106.7h.1M128.4 107.7h.1M128.6 105.3h.1M128.6 107.8h.1"/>
<path d="M128.7 107.6h.1M128.8 104.9h.1M128.8 106.1h.1M128.8 107.2h.1M128.8 107.3h.1M128.9 104.9h.1M129 105.9h.1M129.1 106.9h.1M129.3 104.4h.1M129.4 105.9h.1M129.4 105.4h.1M129.4 107.8h.1"/>
<path d="M129.6 107.9h.1M129.6 105.5h.1M129.6 104.7h.1M129.6 106.7h.1M129.6 107.5h.1M129.7 107.9h.1M129.8 106.1h.1M129.9 105.8h.1M129.9 107.4h.1M130 106h.1M130.1 106.3h.1M130.2 106.1h.1"/>
<path d="M130.4 107.7h.1M130.4 104.8h.1M130.5 107.4h.1M130.5 106.1h.1M130.5 107.3h.1M130.6 105.3h.1M130.6 107.8h.1M130.7 106.6h.1M130.7 105.7h.1M131.1 105.7h.1M131.1 106.9h.1M131.3 105.4h.1"/>
<path d="M131.3 107.3h.1M131.3 106.7h.1M131.3 104.9h.1M131.3 107.2h.1M131.4 107.9h.1M131.5 107.3h.1M131.5 102.2h.1M131.6 105.6h.1M131.6 104.7h.1M131.6 107.2h.1M131.8 106.1h.1M132 105.5h.1"/>
<path d="M132 107.8h.1M132.1 104.8h.1M132.1 102.7v.1M132.1 105.6h.1M132.1 106.1h.1M132.1 106.3h.1M147.2 102.1v3.5h12.5v-3.5M147.2 102.2h.1M147.3 105.2h.1M147.3 103.4h.1M147.3 104.7h.1M147.4 103.3h.1"/>
<path d="M147.4 102.1h.1M147.4 101.9h.1M147.5 104.5h.1M147.5 102.8h.1M147.5 102.2h.1M147.6 104.9h.1M147.8 103h.1M147.9 103.2h.1M148 104.9h.1M148 104.4h.1M148.1 102.7h.1M148.1 102.8h.1"/>
<path d="M148.1 105.1h.1M148.2 104h.1M148.2 105.2h.1M148.3 104.6h.1M148.5 104.8h.1M148.7 103.3h.1M148.7 103.6h.1M148.8 103.1h.1M148.8 103.4h.1M148.9 102.1h.1M149 103.4h.1M149 104.6h.1"/>
<path d="M149.1 103.1h.1M149.2 105.2h.1M149.3 104.7h.1M149.4 103.9h.1M149.5 102.8h.1M149.6 103h.1M149.7 104.7h.1M149.8 102.8h.1M149.8 103h.1M149.8 104h.1M149.8 105.2h.1M150 104.4h.1"/>
<path d="M150 102.2h.1M150 104.5h.1M150.1 104.6h.1M150.2 104.6h.1M150.2 100.2l2 1.9M150.3 104.6h.1M150.5 102.9h.1M150.6 102.1h.1M150.6 102.8h.1M150.7 103.3h.1M150.7 104.6h.1M150.7 105.1h.1"/>
<path d="M150.7 103.6h.1M150.7 102.9h.1M150.8 102.9h.1M151 104.5h.1M151.2 105.2h.1M151.3 102.8h.1M151.3 103.4h.1M151.4 104.4h.1M151.5 102.8h.1M151.5 102.7h.1M151.5 103.9h.1M151.5 105.2h.1"/>
<path d="M151.7 103h.1M151.9 104.4h.1M151.9 104h.1M152 104.4h.1M152 104.1h.1M152.2 102.7h.1M152.2 102.1h.1M152.2 104.6h.1M152.3 103.4h.1M152.3 104.6h.1M152.5 102.6h.1M152.5 102.2h.1"/>
<path d="M152.6 104.6h.1M152.7 102.3h.1M152.7 103.6h.1M152.8 104.2h.1M153 102.6h.1M153.1 104.2h.1M153.1 102.7h.1M153.2 103.9h.1M153.2 105.2h.1M153.2 105.1h.1M153.2 102.8h.1M153.3 105.3h.1"/>
<path d="M153.4 102.8h.1M153.6 104.1h.1M153.7 103h.1M153.8 103.4h.1M153.9 102.5h.1M153.9 104.4h.1M154 103.5h.1M154 103.3h.1M154 104.5h.1M154.2 102.4h.1M154.2 104.6h.1M154.5 104h.1"/>
<path d="M154.7 103.6h.1M154.7 102.3h.1M154.8 102.7h.1M154.8 103.9h.1M154.8 104h.1M154.8 105.1h.1M155.1 105.6h.1M155.1 102.3h.1M155.1 104.6h.1M155.2 105.2h.1M155.3 104.7h.1M155.3 103.9h.1"/>
<path d="M155.4 105.5h.1M155.4 102.8h.1M155.6 102.2h.1M155.6 103.3h.1M155.7 103h.1M155.7 104.5h.1M155.8 102.8h.1M155.8 105.2h.1M155.9 101.3h.1M155.9 102.9h.1M155.9 105.5h.1M155.9 102.2h.1"/>
<path d="M155.9 104.4h.1M156.2 103.8h.1M156.2 104.6h.1M156.4 103.5h.1M156.4 101.9l.3 .2M156.4 102.1h.1M156.5 102.6h.1M156.5 103.9h.1M156.5 103.8h.1M156.5 105.1h.1M156.6 103.6h.1M156.8 105.4h.1"/>
<path d="M157 103.7h.1M157.1 104h.1M157.1 105.3h.1M157.2 105.2h.1M157.2 104.1h.1M157.3 103.3h.1M157.3 104.5h.1M157.4 102.8h.1M157.6 105.2h.1M157.7 103h.1M157.7 102.3h.1M157.7 104.6h.1"/>
<path d="M157.8 102.4h.1M157.9 103.6h.1M157.9 104.4h.1M158.1 102.6h.1M158.2 103.8h.1M158.2 104.6h.1M158.2 105.1h.1M158.2 103.5h.1M158.3 102.9h.1M158.4 105.2h.1M158.5 105.1h.1M158.5 105.3h.1"/>
<path d="M158.6 103.6h.1M158.7 103.5h.1M158.8 105.1h.1M159 103.5h.1M159 103.2h.1M159 104.4h.1M159.1 103.6h.1M159.1 105.2h.1M159.3 105h.1M159.4 102.8h.1M159.6 103.3h.1M159.6 103h.1"/>
<path d="M159.6 104.1h.1M72 136l.7 .8 .7-.8M74.8 136l.7 .8 .7-.8M77.6 136l.7 .8 .7-.8M77.8 136.9l-10 10M80.4 136l.7 .8 .8-.8M80.8 136.9l-10 10M83.3 136l.7 .8 .7-.8M83.8 136.9l-10 10M86.1 136l.7 .8 .7-.8M88.9 136l.7 .8 .7-.8M91.3 137.5l-9.4 9.4"/>
<path d="M91.8 136l.7 .8 .7-.8M94.6 136l.7 .8 .7-.8M94.9 136.9l-2.6 2.6M97.4 136l.7 .8 .7-.8M97.9 136.9l-5.6 5.6M100.2 136l.8 .8 .7-.8M103.1 136l.7 .8 .7-.8M105.9 136l.7 .8 .7-.8M106.1 136.9l-10.1 10M108.7 136l.7 .8 .7-.8M109.1 136.9l-10.1 10M111.6 136l.3 .4"/>
<path d="M112.1 136.9l-10.1 10M79.4 152.8h.1M80.5 147.2l-1.2 1.1M81 146.6h.1M81 155.6l-1.7 1.7M81.2 141.9l-1.8 1.9M81.6 155h.1M82.7 149.4l-2.8 2.8M83.3 148.9h.1M83.3 157.8l-2.8 2.8M83.5 141.9l-4.2 4.2M83.8 157.3h.1"/>
<path d="M84.4 143.2l-2.8 2.8M85 142.7h.1M85 151.7l-2.8 2.8M85.5 151.1h.1M85.7 141.9l-.2 .2M86.1 159.5h.1M86.6 145.5l-2.8 2.8M87.2 144.9h.1M87.2 153.9l-2.8 2.8M87.8 153.3h.1M88 141.9l-8.7 8.6M88.9 147.7l-2.8 2.8"/>
<path d="M89.4 147.2h.1M89.4 156.2l-2.8 2.8M90 155.6h.1M90.2 141.9l-2.4 2.5M91.1 150l-2.8 2.8M91.3 140.5l-6.4 6.4M91.3 143.5l-3.4 3.4M91.3 143l-12 12M91.3 147.5l-12 12M91.3 145.3l-1.3 1.3M91.7 158.4l-2.8 2.8M91.9 151.5l-12.6 12.5"/>
<path d="M92.3 157.8h.1M92.5 141.9l-.2 .1M92.8 143.8l-.5 .5M93.4 143.2h.1M93.4 152.2l-2.8 2.8M93.9 151.7h.1M94.7 141.9l-.8 .8M95.1 146l-2.8 2.8M95.6 145.5h.1M95.6 154.5l-2.8 2.8M96.2 153.9h.1M97 141.9l-4.7 4.6"/>
<path d="M97.3 148.3l-2.8 2.8M97.9 147.7h.1M97.9 156.7l-2.8 2.8M98.4 156.2h.1M99 142.1l-2.8 2.8M99.6 150.5l-2.9 2.8M100.1 150h.1M100.1 159l-2.8 2.8M100.7 158.4h.1M101.2 144.4l-2.8 2.8M101.4 141.9l-9.1 9.1M101.8 143.8h.1"/>
<path d="M101.8 152.8l-2.8 2.8M102.4 152.2h.1M103.5 146.6l-2.8 2.8M103.7 141.9l-1.3 1.3M104 146h.1M104 155l-2.8 2.8M104.3 143.5l-23.4 23.4M104.3 148l-18.9 18.9M104.3 152.5l-14.4 14.4M104.3 157l-9.9 9.9M104.3 150.2l-1.4 1.5M104.3 159.2l-.8 .9"/>
<path d="M115.3 141.7l-5.1 5.2M116.2 143.9l-3 3M116.9 146.1l-.7 .8M79.3 166.9v3.6h25v-3.6M79.4 161.8h-.1M79.4 170.5h.1M79.4 167.1h.1M79.5 168.2h.1M79.6 167.8h.1M79.6 168.3h.1M79.7 168.5h.1M79.9 161.2h.1"/>
<path d="M79.9 167.8h.1M79.9 168.6h.1M80.1 167.3h.1M80.2 168.6h.1M80.2 169.4h.1M80.2 170.1h.1M80.2 168.9h.1M80.2 169.8h.1M80.4 167.7h.1M80.5 167.7h.1M80.5 170.2h.1M80.5 169.4h.1"/>
<path d="M80.8 167.1h.1M80.8 169.4h.1M80.9 169.3h.1M80.9 169.5h.1M81 168h.1M81 169.2h.1M81 169.3h.1M81.1 170.4h.1M81.3 167.6h.1M81.4 167.1h.1M81.4 167.7h.1M81.5 170h.1"/>
<path d="M81.6 167.8h.1M81.6 164l-2.3 2.3M81.7 167.6h.1M81.7 168.5h.1M81.8 167.4h.1M81.8 168.6h.1M81.8 169.8h.1M81.9 169.2h.1M81.9 168.6h.1M82.1 168.3h.1M82.2 163.4h.1M82.2 167.5h.1"/>
<path d="M82.2 170.1h.1M82.2 169.1h.1M82.4 167.7h.1M82.4 170.2h.1M82.7 167.9h.1M82.7 169.1h.1M82.7 170.4h.1M82.7 168.9h.1M82.8 169.1h.1M82.9 169h.1M82.9 169.3h.1M83 167.4h.1"/>
<path d="M83.4 167.1h.1M83.4 167.4h.1M83.4 167h.1M83.4 169.5h.1M83.5 167.2h.1M83.5 167.3h.1M83.5 168.5h.1M83.6 169.7h.1M83.6 169h.1M83.6 168.5h.1M83.8 166.3l-.6 .6M83.9 167.3h.1"/>
<path d="M83.9 168.6h.1M84 168.9h.1M84 167.7h.1M84 170.1h.1M84.1 170.1h.1M84.2 170.2h.1M84.3 167.9h.1M84.3 169.2h.1M84.4 167.7h.1M84.4 170.4h.1M84.4 165.7h.1M84.4 170.2h.1"/>
<path d="M84.5 168.9h.1M84.5 170.5h.1M84.7 168.3h.1M84.7 167.2h.1M84.8 168.4h.1M84.9 169.3h.1M85.1 170.4h.1M85.1 167.1h.1M85.1 167.3h.1M85.2 168.5h.1M85.2 169.7h.1M85.3 168.9h.1"/>
<path d="M85.3 168.7h.1M85.4 167h.1M85.5 160.1l-2.8 2.8M85.6 167.1h.1M85.6 168.5h.1M85.7 168.7h.1M85.9 168.6h.1M85.9 170.3h.1M85.9 167.2h.1M86 169.5h.1M86 167.9h.1M86 169.1h.1"/>
<path d="M86.1 169.6h.1M86.1 170.3h.1M86.1 170h.1M86.2 168.6h.1M86.2 170.3h.1M86.3 167.7h.1M86.4 170.2h.1M86.6 167.7h.1M86.6 170.1h.1M86.7 167.9h.1M86.8 170.2h.1M86.8 167.3h.1"/>
<path d="M86.8 168.5h.1M86.8 169.2h.1M86.9 169.7h.1M87 168.5h.1M87.2 168.4h.1M87.3 167h.1M87.4 168.5h.1M87.6 168.5h.1M87.6 170.1h.1M87.7 167.9h.1M87.7 169.1h.1M87.8 170.3h.1"/>
<path d="M87.8 162.3l-2.8 2.8M87.9 168.6h.1M87.9 168.9h.1M87.9 168.4h.1M88 170h.1M88 169.1h.1M88.1 170h.1M88.3 167.7h.1M88.3 161.8h.1M88.4 170.2h.1M88.5 170h.1M88.5 167.2h.1"/>
<path d="M88.5 168.4h.1M88.5 169.6h.1M88.6 169.7h.1M88.6 167.3h.1M88.7 168.3h.1M88.8 169.2h.1M89.1 168.2h.1M89.1 167.8h.1M89.2 170.1h.1M89.3 170.2h.1M89.3 167.9h.1M89.3 167h.1"/>
<path d="M89.3 169.1h.1M89.3 169.9h.1M89.4 170.3h.1M89.6 168.5h.1M89.6 168.2h.1M89.7 169.8h.1M89.8 168.4h.1M89.8 168.6h.1M89.9 168.5h.1M90 164.6l-2.3 2.3M90.1 170h.1M90.1 167.2h.1"/>
<path d="M90.2 169.7h.1M90.2 168.4h.1M90.2 169.6h.1M90.3 167.6h.1M90.3 170.2h.1M90.4 169h.1M90.5 168.1h.1M90.6 164h.1M90.8 168h.1M90.8 169.2h.1M91 167.8h.1M91 169h.1"/>
<path d="M91 169.6h.1M91 167.3h.1M91.1 169.6h.1M91.1 170.2h.1M91.2 169.7h.1M91.3 168h.1M91.3 167h.1M91.4 169.6h.1M91.5 168.4h.1M91.7 167.8h.1M91.7 170.2h.1M91.8 167.2h.1"/>
<path d="M91.8 167.9h.1M91.8 168.6h.1M91.8 168.4h.1M91.8 169.7h.1M91.9 169.5h.1M92.1 170h.1M92.2 167.8h.1M92.3 167.6h.1M92.3 166.8l-.1 .1M92.3 170.2h.1M92.3 168.4h.1M92.5 167.8h.1"/>
<path d="M92.7 167.8h.1M92.7 169h.1M92.7 170.2h.1M92.7 169.4h.1M92.8 169.2h.1M92.8 166.3h.1M93 169h.1M93 167.7h.1M93.1 169.4h.1M93.1 169.1h.1M93.3 167h.1M93.5 167.1h.1"/>
<path d="M93.5 168.4h.1M93.6 169.6h.1M93.6 167.3h.1M93.6 169.3h.1M93.7 167.4h.1M93.8 168.6h.1M93.9 167.6h.1M93.9 160.6l-2.8 2.8M94 170h.1M94.2 167.6h.1M94.3 167.9h.1M94.3 167.8h.1"/>
<path d="M94.3 170.2h.1M94.3 169h.1M94.4 170.2h.1M94.4 170.3h.1M94.5 169.2h.1M94.5 160.1h.1M94.7 167.5h.1M94.7 169.2h.1M94.8 169.1h.1M94.9 168.5h.1M95 168.6h.1M95.2 167.1h.1"/>
<path d="M95.2 168.4h.1M95.2 169.6h.1M95.3 167h.1M95.3 169.1h.1M95.5 168.4h.1M95.6 169.1h.1M95.6 167.4h.1M95.8 168.6h.1M95.9 167.3h.1M96 167.7h.1M96 170h.1M96.1 168.9h.1"/>
<path d="M96.1 170.2h.1M96.2 169h.1M96.2 167.3h.1M96.2 169.7h.1M96.2 162.9l-2.8 2.8M96.2 167.6h.1M96.3 170.2h.1M96.3 169.8h.1M96.4 167.3h.1M96.5 168.9h.1M96.7 169.2h.1M96.7 162.3h.1"/>
<path d="M96.8 167.1h.1M96.8 167.9h.1M96.8 168.4h.1M96.9 169.6h.1M96.9 170.3h.1M96.9 168h.1M97 168.9h.1M97.1 170.5h.1M97.2 167h.1M97.3 167.2h.1M97.5 168.5h.1M97.5 168.4h.1"/>
<path d="M97.6 170.4h.1M97.6 167.1h.1M97.7 167.7h.1M97.7 168.9h.1M97.7 168.6h.1M97.8 170.2h.1M97.9 168.7h.1M98 170h.1M98.1 169.1h.1M98.1 167.1h.1M98.2 167.6h.1M98.2 168.7h.1"/>
<path d="M98.2 169.2h.1M98.3 170.2h.1M98.4 165.1l-1.7 1.8M98.5 170.3h.1M98.5 167.1h.1M98.5 168.3h.1M98.6 169.5h.1M98.7 169.2h.1M98.7 167.4h.1M98.7 168.6h.1M98.8 169.7h.1M98.8 170.3h.1"/>
<path d="M98.8 167.5h.1M99 164.6h.1M99.2 167h.1M99.3 167.7h.1M99.3 170.2h.1M99.3 168.9h.1M99.4 170.2h.1M99.4 168h.1M99.4 170.3h.1M99.4 168.4h.1M99.5 170.4h.1M99.6 168.5h.1"/>
<path d="M99.7 168.6h.1M99.9 168.5h.1M100 170h.1M100 168.5h.1M100.1 168.6h.1M100.2 167.1h.1M100.2 170.1h.1M100.2 167.6h.1M100.2 168.3h.1M100.2 169.5h.1M100.2 170.2h.1M100.4 168.4h.1"/>
<path d="M100.5 170h.1M100.7 169.2h.1M101 167.6h.1M101 170h.1M101.1 168.9h.1M101.1 170.1h.1M101.2 167h.1M101.2 166.8h.1M101.3 167.4h.1M101.3 168.3h.1M101.3 169.7h.1M101.4 168.4h.1"/>
<path d="M101.4 169.8h.1M101.6 168.2h.1M101.7 168.6h.1M101.8 167.1h.1M101.8 168.3h.1M101.9 169.5h.1M101.9 169.8h.1M101.9 168h.1M101.9 170h.1M102 170.4h.1M102 168.1h.1M102.1 168.2h.1"/>
<path d="M102.1 167.6h.1M102.2 169.8h.1M102.2 170.2h.1M102.4 161.2l-2.8 2.8M102.6 168.6h.1M102.7 169.2h.1M102.7 167.6h.1M102.7 168.9h.1M102.7 169.7h.1M102.8 170.1h.1M102.9 160.6h.1M103 168.1h.1"/>
<path d="M103.2 167h.1M103.2 169.2h.1M103.3 168h.1M103.3 169.3h.1M103.4 168.4h.1M103.5 167h.1M103.5 168.2h.1M103.6 169.4h.1M103.6 169.6h.1M103.7 168.6h.1M103.8 167.4h.1M103.9 168h.1"/>
<path d="M103.9 169.8h.1M103.9 169.6h.1M103.9 170h.1M103.9 167.5h.1M104.1 167.6h.1M104.2 170.2h.1M104.3 167.6h.1M104.3 168.9h.1M104.3 161.5l-5.4 5.4M104.3 166l-.9 .9M104.3 163.7l-2.5 2.6"/>
</g>
<!-- layer: 0 -->
<g fill="none" stroke="#000" stroke-width=".3">
<path d="M65.8 88.8h.1M65.8 93.3h.1M65.8 85.8v2.1M65.8 89.7v2.7M65.8 94.2v2.1M97.5 88.8h.1M97.5 93.3h.1M97.5 85.8v2.1M97.5 89.7v2.7M97.5 94.2v2.1M125.9 88.8h.1M125.9 93.3h.1"/>
<path d="M125.9 85.8v2.1M125.9 89.7v2.7M125.9 94.2v2.1M153.5 88.8h.1M153.5 93.3h.1M153.5 85.8v2.1M153.5 89.7v2.7M153.5 94.2v2.1M91.8 136.7h.1M91.8 134.3v1.5M91.8 137.6v2.7M91.8 141.2h.1"/>
<path d="M91.8 145.7h.1M91.8 150.1h.1M91.8 154.7h.1M91.8 142.1v2.7M91.8 146.6v2.6M91.8 151v2.8M91.8 155.6v1.4"/>
</g>
<g fill="#000" stroke="#000" stroke-width=".21">
<path d="M105.9 27l.4 2h-.7zM64.6 71.2l2-.3v.6zM96.8 70.9l2 .3-2 .3zM105.6 65.1h.7l-.4 2zM124.7 71.2l2-.3v.6zM152.7 70.9l2 .3-2 .3zM65.8 82.6l2-.3v.6zM95.5 82.3l2 .3-2 .3zM114.8 92.1l.3 2h-.6zM114.5 85.1h.6l-.3 2zM125.9 82.6l2-.3v.6zM125.9 96.3l2.9 1-.5 .9z"/>
<path d="M134.2 87.1l1.1 2.9-1 .2zM151.5 82.3l2 .3-2 .3zM158.7 83.1l.8 .6-2.2 2.1zM168.2 89.6l.4 2h-.7zM167.9 85.1h.7l-.4 2zM60.9 112.9l2-.3v.7zM103.7 112.6l2 .3-2 .4zM119.6 113.4l2-.3v.7zM130.1 113.1l2 .3-2 .4zM132 99.9l2.6 1.7-.7 .7zM132.1 113.4l2-.3v.7zM145.2 113.1l2 .3-2 .4z"/>
<path d="M147.2 113.4l2-.3v.7zM157.7 113.1l2 .3-2 .4zM167.9 100.1h.7l-.4 2zM168 100.1h.6l-.3 2zM168.3 105.6l.3 2h-.6zM93 138.1l2.7 1.2-.5 .9z"/>
</g>
<path d="M124.7 87.1h2.5M91.4 135v21.2M92.3 135v21.2M94.3 136.9h5" fill="none" stroke="#000" stroke-width=".21"/>
<g fill="#fff" stroke="#fff" stroke-width=".35">
<path d="M256.5 196.4h14.2v3.6h-14.2z"/>
<path d="M221.4 117.8h12.5v3.6h-12.5z"/>
<path d="M221.4 121h10.6v3.6h-10.6z"/>
<path d="M221.4 130.6h42.3v3.6h-42.3z"/>
<path d="M221.4 124.2h36.7v3.6h-36.7z"/>
<path d="M221.4 127.4h20v3.6h-20z"/>
<path d="M19.8 192.6h137.8v3.6h-137.8z"/>
<path d="M221.4 133.8h40.6v3.7h-40.6z"/>
<path d="M256.6 188.4h25.7v2.4h-25.7z"/>
<path d="M256.6 186.4h30.7v2.4h-30.7z"/>
</g>
<text font-size="4.2" x="222" y="189.9">LBG33 600 mm</text>
<g font-size="3.5">
<text x="166.2" y="78.8">Detail 1</text>
<text x="138.9" y="97.9">1</text>
<text x="140.7" y="103.7">2</text>
<text x="142.1" y="107.7">3</text>
<text x="139.7" y="109.5">4</text>
<text x="112.5" y="150.5">5</text>
</g>
<g font-size="2.8">
<text x="88" y="125.4">Detail 1</text>
<text x="146.4" y="148.9">0.11 m3</text>
<text x="222" y="144.4">LEGEND:</text>
<text x="222" y="147.6">1 Pavement</text>
<text x="146.4" y="152.1">beton C 20/25</text>
<text x="146.4" y="155.4">concrete C 20/25</text>
<text x="221.9" y="154">3 Concrete foundation</text>
<text x="222" y="150.7">2 Chemical anchor M10, dl. min 200</text>
<text x="222" y="157.2">4 Compacted gravel base, depth min. 70 mm</text>
<text x="222" y="160.4">5 Counter nuts (for soil foundation)</text>
<text x="257.2" y="195.4">version: 2022/09</text>
<text x="20.2" y="198.6">Dimensions of products, fundations and anchors are informative only. The exact dimensions you get with our offer.</text>
</g>
<g font-size="2.2">
<text x="105.3" y="48.6" transform="rotate(-90 105.3 48.6)">800</text>
<text x="80.2" y="70.6">684</text>
<text x="138.2" y="70.6">600</text>
<text x="80.2" y="82">635</text>
<text x="138.2" y="82">550</text>
<text x="167.6" y="82.6" transform="rotate(-90 167.6 82.6)">50</text>
<text x="114.1" y="91.2" transform="rotate(-90 114.1 91.2)">100</text>
<text x="167.6" y="97.3" transform="rotate(-90 167.6 97.3)">250</text>
<text x="167.6" y="104.8" transform="rotate(-90 167.6 104.8)">70</text>
<text x="81.8" y="112.3">900</text>
<text x="124.4" y="112.8">250</text>
<text x="138.2" y="112.8">300</text>
<text x="152" y="112.8">250</text>
</g>
</svg>
